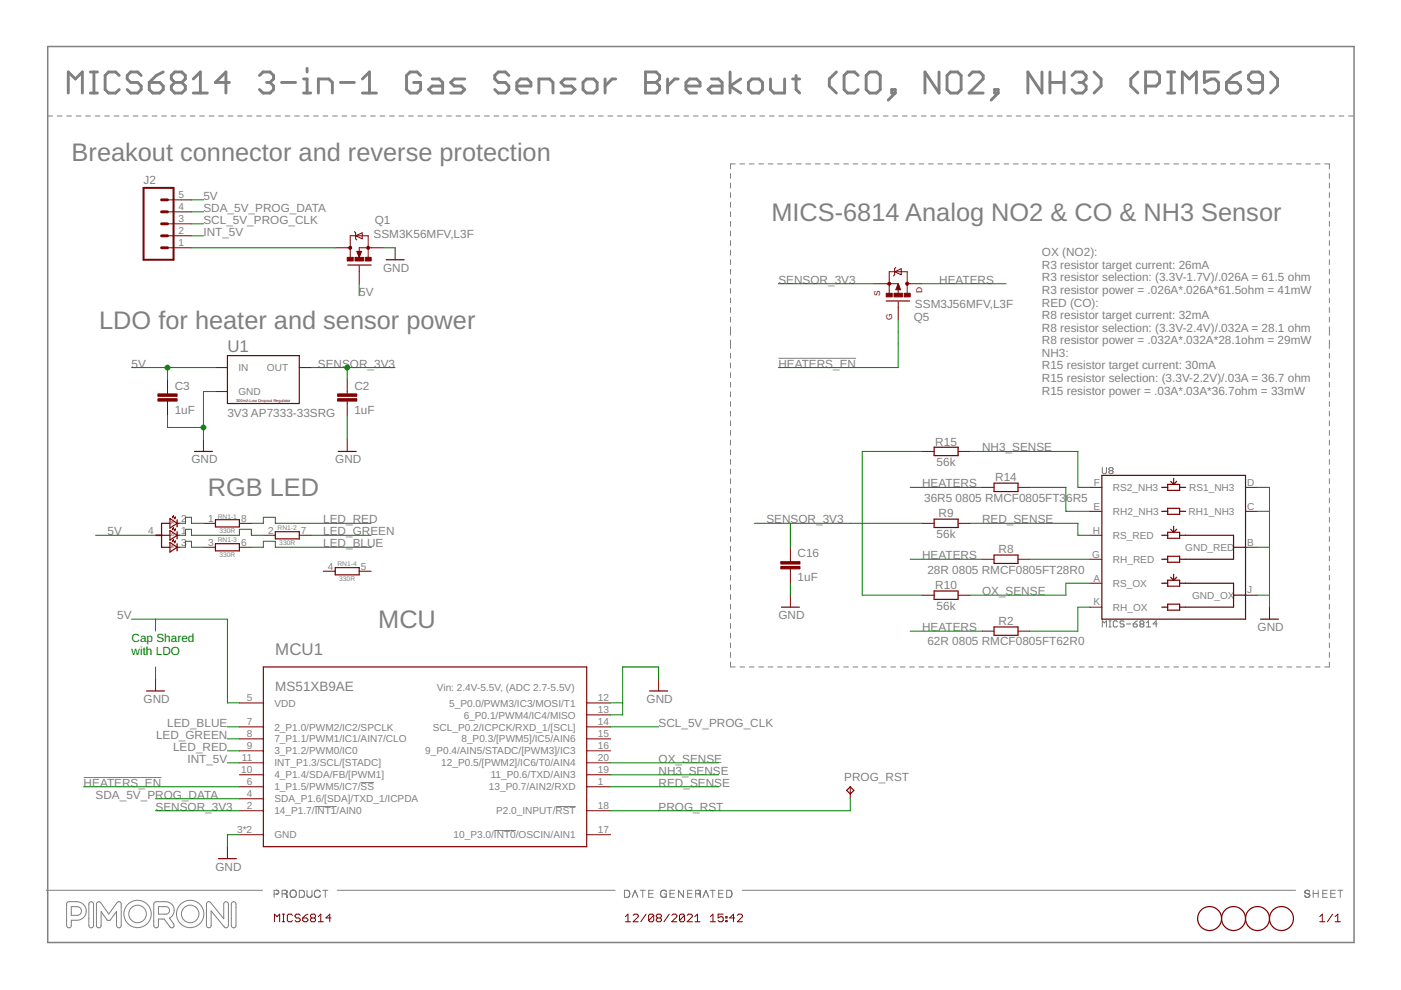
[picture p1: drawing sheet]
<svg xmlns="http://www.w3.org/2000/svg" width="297mm" height="210mm" viewBox="0 0 297 210" stroke-linecap="round" stroke-linejoin="round" font-family="sans-serif">
<g fill="none" stroke="#808080" stroke-width=".21">
<path d="M10.1 24.6h1M12.1 24.6h1M14.1 24.6h1.1M16.2 24.6h1M18.2 24.6h1M20.2 24.6h1M22.2 24.6h1M24.2 24.6h1M26.2 24.6h1M28.2 24.6h1.1M30.2 24.6h1.1M32.3 24.6h1"/>
<path d="M34.3 24.6h1M36.3 24.6h1M38.3 24.6h1M40.3 24.6h1M42.3 24.6h1M44.3 24.6h1.1M46.4 24.6h1M48.4 24.6h1M50.4 24.6h1M52.4 24.6h1M54.4 24.6h1M56.4 24.6h1"/>
<path d="M58.4 24.6h1.1M60.5 24.6h1M62.5 24.6h1M64.5 24.6h1M66.5 24.6h1M68.5 24.6h1M70.5 24.6h1M72.5 24.6h1M74.5 24.6h1M76.6 24.6h1M78.6 24.6h1M80.6 24.6h1"/>
<path d="M82.6 24.6h1M84.6 24.6h1M86.6 24.6h1M88.6 24.6h1M90.6 24.6h1.1M92.7 24.6h1M94.7 24.6h1M96.7 24.6h1M98.7 24.6h1M100.7 24.6h1M102.7 24.6h1M104.7 24.6h1"/>
<path d="M106.7 24.6h1.1M108.8 24.6h1M110.8 24.6h1M112.8 24.6h1M114.8 24.6h1M116.8 24.6h1M118.8 24.6h1M120.8 24.6h1.1M122.9 24.6h1M124.9 24.6h1M126.9 24.6h1M128.9 24.6h1"/>
<path d="M130.9 24.6h1M132.9 24.6h1M134.9 24.6h1.1M136.9 24.6h1.1M139 24.6h1M141 24.6h1M143 24.6h1M145 24.6h1M147 24.6h1M149 24.6h1.1M151 24.6h1.1M153.1 24.6h1"/>
<path d="M154.9 36.8v1M154.9 38.8v1.1M155.1 24.6h1M155.9 34.8h-1v1M156.9 34.8h1M157.1 24.6h1M158.9 34.8h1M159.1 24.6h1M160.9 34.8h1M161.1 24.6h1M162.9 34.8h1M163.1 24.6h1"/>
<path d="M164.9 34.8h1M165.1 24.6h1M166.9 34.8h1M167.2 24.6h1M168.9 34.8h1M169.2 24.6h1M170.9 34.8h1M171.2 24.6h1M172.9 34.8h1M173.2 24.6h1M174.9 34.8h1M175.2 24.6h1"/>
<path d="M176.9 34.8h1M177.2 24.6h1M178.9 34.8h1M179.2 24.6h1M180.9 34.8h1M181.3 24.6h.9M182.9 34.8h1M183.3 24.6h1M184.9 34.8h1M185.3 24.6h1M186.9 34.8h1M187.3 24.6h1"/>
<path d="M188.9 34.8h1M189.3 24.6h1M190.9 34.8h1M191.3 24.6h1M192.9 34.8h1M193.3 24.6h1M194.9 34.8h1M195.3 24.6h1M196.9 34.8h1M197.3 24.6h1.1M198.9 34.8h1M199.4 24.6h1"/>
<path d="M200.9 34.8h1M201.4 24.6h1M202.9 34.8h1M203.4 24.6h1M204.9 34.8h1M205.4 24.6h1M206.9 34.8h1M207.4 24.6h1M208.9 34.8h1M209.4 24.6h1M210.9 34.8h1M211.4 24.6h1"/>
<path d="M212.9 34.8h1M213.4 24.6h1.1M214.9 34.8h1M215.5 24.6h1M216.9 34.8h1M217.5 24.6h1M218.9 34.8h1M219.5 24.6h1M220.9 34.8h1M221.5 24.6h1M222.9 34.8h1M223.5 24.6h1"/>
<path d="M224.9 34.8h1M225.5 24.6h1M226.9 34.8h1M227.5 24.6h1.1M228.9 34.8h1M229.6 24.6h1M230.9 34.8h1M231.6 24.6h1M232.9 34.8h1M233.6 24.6h1M234.9 34.8h1M235.6 24.6h1"/>
<path d="M236.9 34.8h1M237.6 24.6h1M238.9 34.8h1M239.6 24.6h1M240.9 34.8h1M241.6 24.6h1.1M242.9 34.8h1M243.6 24.6h1.1M244.9 34.8h1M245.7 24.6h1M246.9 34.8h1M247.7 24.6h1"/>
<path d="M248.9 34.8h1M249.7 24.6h1M250.9 34.8h1M251.7 24.6h1M252.9 34.8h1M253.7 24.6h1M254.9 34.8h1M255.7 24.6h1.1M256.9 34.8h1M257.7 24.6h1.1M258.9 34.8h1M259.8 24.6h1"/>
<path d="M260.9 34.8h1M261.8 24.6h1M262.9 34.8h1M263.8 24.6h1M264.9 34.8h1M265.8 24.6h1M266.9 34.8h1M267.8 24.6h1M268.9 34.8h1M269.8 24.6h1M270.9 34.8h1M271.8 24.6h1"/>
<path d="M272.9 34.8h1M273.9 24.6h1M274.9 34.8h1M275.9 24.6h1M276.9 34.8h1M277.9 24.6h1M278.9 34.8h1M279.9 24.6h1M280.9 34.8h1v1M281.9 36.8v1M281.9 38.8v1.1M281.9 24.6h1"/>
<path d="M283.9 24.6h1M285.9 24.6h1M154.9 40.9v1M154.9 42.9v1M154.9 44.9v1.1M154.9 46.9v1.1M154.9 49v1M154.9 51v1M154.9 53v1.1M154.9 55.1v1M154.9 57.1v1M154.9 59.1v1.1"/>
<path d="M281.9 40.9v1M281.9 42.9v1M281.9 44.9v1.1M281.9 46.9v1.1M281.9 49v1M281.9 51v1M281.9 53v1.1M281.9 55.1v1M281.9 57.1v1M281.9 59.1v1.1M154.9 61.2v1M154.9 63.2v1"/>
<path d="M154.9 65.2v1.1M154.9 67.2v1.1M154.9 69.3v1.8M154.9 72.1v1.8M154.9 74.9v1M154.9 76.9v1.1M154.9 79v1M165 76h16.5M281.9 61.2v1M281.9 63.2v1M281.9 65.2v1.1M281.9 67.2v1.1"/>
<path d="M281.9 69.3v1.8M281.9 72.1v1.8M281.9 74.9v1M281.9 76.9v1.1M281.9 79v1M154.9 81v1.1M154.9 83.1v1M154.9 85.1v1.1M154.9 87.2v1M154.9 89.2v1.1M154.9 91.3v1M154.9 93.3v1.1"/>
<path d="M154.9 95.4v1M154.9 97.4v1M154.9 99.5v1M281.9 81v1.1M281.9 83.1v1M281.9 85.1v1.1M281.9 87.2v1M281.9 89.2v1.1M281.9 91.3v1M281.9 93.3v1.1M281.9 95.4v1M281.9 97.4v1"/>
<path d="M281.9 99.5v1M154.9 101.5v1.1M154.9 103.5v1.1M154.9 105.6v1M154.9 107.6v1.1M154.9 109.7v1M154.9 111.7v1.1M154.9 113.8v1M154.9 115.8v1.1M154.9 117.9v1M154.9 119.9v1.1M281.9 101.5v1.1"/>
<path d="M281.9 103.5v1.1M281.9 105.6v1M281.9 107.6v1.1M281.9 109.7v1M281.9 111.7v1.1M281.9 113.8v1M281.9 115.8v1.1M281.9 117.9v1M281.9 119.9v1.1M154.9 122v1M154.9 124v1.1M154.9 126v1.1"/>
<path d="M154.9 128.1v1M154.9 130.2v1M154.9 132.2v1M154.9 134.2v1.1M154.9 136.3v1M154.9 138.3v1.1M281.9 122v1M281.9 124v1.1M281.9 126v1.1M281.9 128.1v1M281.9 130.2v1M281.9 132.2v1"/>
<path d="M281.9 134.2v1.1M281.9 136.3v1M281.9 138.3v1.1M154.9 140.4v1h1M156.9 141.4h1M158.9 141.4h1M160.9 141.4h1M162.9 141.4h1M164.9 141.4h1M166.9 141.4h1M168.9 141.4h1M170.9 141.4h1"/>
<path d="M172.9 141.4h1M174.9 141.4h1M176.9 141.4h1M178.9 141.4h1M180.9 141.4h1M182.9 141.4h1M184.9 141.4h1M186.9 141.4h1M188.9 141.4h1M190.9 141.4h1M192.9 141.4h1M194.9 141.4h1"/>
<path d="M196.9 141.4h1M198.9 141.4h1M200.9 141.4h1M202.9 141.4h1M204.9 141.4h1M206.9 141.4h1M208.9 141.4h1M210.9 141.4h1M212.9 141.4h1M214.9 141.4h1M216.9 141.4h1M218.9 141.4h1"/>
<path d="M220.9 141.4h1M222.9 141.4h1M224.9 141.4h1M226.9 141.4h1M228.9 141.4h1M230.9 141.4h1M232.9 141.4h1M234.9 141.4h1M236.9 141.4h1M238.9 141.4h1M240.9 141.4h1M242.9 141.4h1"/>
<path d="M244.9 141.4h1M246.9 141.4h1M248.9 141.4h1M250.9 141.4h1M252.9 141.4h1M254.9 141.4h1M256.9 141.4h1M258.9 141.4h1M260.9 141.4h1M262.9 141.4h1M264.9 141.4h1M266.9 141.4h1"/>
<path d="M268.9 141.4h1M270.9 141.4h1M272.9 141.4h1M274.9 141.4h1M276.9 141.4h1M278.9 141.4h1M281.9 140.4v1h-1M17.7 164.8h16.5M66.7 171h4.7M76.5 165.9h2.8M104.7 176.1h4.7M117.8 171h4.3"/>
<path d="M9.8 188.8h45.9M14.2 191.4l.4-.2a3.9 3.9 0 0 1 2.8 .3 1.96 1.96 0 0 1 .8 2.2 1.96 1.96 0 0 1-1.9 1.4h-1.2v1.1a.5 .5 0 0 1-.5 .5 .5 .5 0 0 1-.5-.5zM15.1 192.2h1.3a.92 .92 0 0 1 .9 1 .92 .92 0 0 1-.9 .9h-1.3zM18.9 191.4a.5 .5 0 0 1 .6-.2 .5 .5 0 0 1 .3 .5v4.5a.5 .5 0 0 1-.5 .5 .5 .5 0 0 1-.5-.5zM20.6 191.4l.4-.2 .3 .1 1.8 2.5 1.7-2.4a.49 .49 0 0 1 .6-.2 .49 .49 0 0 1 .3 .5v4.5a.5 .5 0 0 1-.5 .5 .5 .5 0 0 1-.5-.5v-2.9l-1.3 1.7-.3 .2-.4-.1-1.3-1.8v2.9a.5 .5 0 0 1-.5 .5 .5 .5 0 0 1-.5-.5zM32.7 191.4l.4-.2h2.1a1.85 1.85 0 0 1 1.7 1.4 1.85 1.85 0 0 1-1 2.1l.9 1.2a.5 .5 0 0 1 0 .7 .5 .5 0 0 1-.7 0l-1.3-1.7h-1.2v1.3a.5 .5 0 0 1-.5 .5 .5 .5 0 0 1-.5-.5zM33.6 192.2h1.6a.79 .79 0 0 1 .7 .8 .79 .79 0 0 1-.7 .8h-1.6zM44 191.3l.3-.1 .3 .1 2.8 3.5v-3.1a.5 .5 0 0 1 .6-.5 .5 .5 0 0 1 .4 .5v4.5l-.1 .4-.3 .1-.4-.1-2.8-3.5v3.1a.5 .5 0 0 1-.5 .5 .5 .5 0 0 1-.5-.5v-4.5zM49.1 191.4a.5 .5 0 0 1 .6-.2 .5 .5 0 0 1 .3 .5v4.5a.5 .5 0 0 1-.5 .5 .5 .5 0 0 1-.5-.5zM58.9 188.8l.2 .2M58.9 188.8h-.8v1.5M59 189.5l-.9 .1"/>
<path d="M59 189.4h.1M59 189.4v.1M59 188.9l.1 .1M59.1 189.3l-.1 .1M59.1 189v.1M59.1 189v.3M60.5 189.5h-.1M60.6 189.5h.1M60.6 188.8h.1M60.6 189.5l.2 .2M60.7 188.8h-.9v1.5M60.7 188.8l.1 .1"/>
<path d="M60.7 188.8h.1M60.7 189.6l.2 .6M60.8 188.9v.4l-.1 .1M60.8 189.8h.1M60.8 189.3l-.2 .2h-.8M60.8 188.9v.1M60.8 190.2h.1M60.9 190.2v.1M61.7 188.9a.67 .67 0 0 1 .7-.1 .67 .67 0 0 1 .4 .6 .72 .72 0 0 1-.9 .8 .72 .72 0 0 1-.2-1.2zM61.9 190.2h.1M63.5 188.8h.6l.4 .2 .1 .7-.4 .5-.7 .1zM65.1 189.8v.1"/>
<path d="M65.1 188.8l.1 1.3M65.2 190.1h.1M66.1 188.8v1.3l-.4 .2-.5-.2M66.1 189.9h.1M67.5 188.8a.67 .67 0 0 0-.8 .2 .67 .67 0 0 0 0 .7 .64 .64 0 0 0 .6 .6 .64 .64 0 0 0 .6-.5M67.5 188.8h.1M67.5 188.8l.4 .3M67.7 188.9h.1M67.8 190.1h.1M67.9 189.9h.1M68.4 188.8h1.1M69 188.8v1.5"/>
<path d="M71.5 188.8h58.9M132.4 188.8h.6l.4 .2a1.01 1.01 0 0 1-.2 1.2l-.8 .1zM133.5 189.4h.1M134 190.3l.6-1.5 .6 1.5M135.7 188.8h1.1M136.3 188.8v1.5M137.5 189.5h.9M138.5 188.8h-1v1.5h1M140.3 188.8a.74 .74 0 0 0-.2 1.1 .74 .74 0 0 0 1.1 .1l.1-.3M140.4 188.8h-.1M140.8 189.5h.5v.8M140.8 188.7l.1 .1"/>
<path d="M141 188.8h-.6M141 188.8h.1M141 188.8l.2 .1M141 190.2h.1M141.2 188.9h.1M141.2 188.9l.1 .2M142 189.5h.9M143 188.8h-1v1.5h1M144.9 188.8v1.5l-1.1-1.5v1.5M145.8 189.5h.9M146.7 188.8h-.9v1.5h.9M148.1 189.5h.1"/>
<path d="M148.2 189.5h.1M148.3 189.5h-.8M148.3 188.8l.2 .2v.3M148.3 189.5l.2 .7M148.4 189.7h.1M148.4 188.9h.1M148.4 189.3l-.1 .2M148.5 189.9h.1M148.5 189.3l-.3 .2M148.5 189l-.3-.2h-.7v1.5M148.5 190.2h.1M149.1 190.3l.6-1.5 .6 1.5"/>
<path d="M150.6 188.8h1M151.1 188.8v1.5M152.4 189.5h.8M153.3 188.8h-.9v1.5h.9M154.1 188.8h.6l.4 .3 .1 .7-.4 .4-.7 .1zM157.4 188.8h117.3M276.6 189.8l.2 .4M276.7 189.3l1 .4M276.7 189.3h.1M276.8 189.4h.1M276.9 188.8h-.1M276.9 188.8h.1"/>
<path d="M276.9 189.4h.1M277 188.8h.1M277 188.8l-.3 .2v.3M277 188.8a.46 .46 0 0 1 .6 .3M277 189.4l.1 .1M277.2 189.5h.1M277.4 189.5l.1 .1M277.5 189.6h.1M277.6 189.7l.1 .3M277.6 190l-.3 .3-.5-.2M277.7 190h-.1M278.4 188.8v1.5"/>
<path d="M278.4 189.4h1.1M279.5 188.8v1.5M280.5 189.5h.8M281.4 188.8h-.9v1.5h.9M282.2 189.5h.8M283.1 188.8h-.9v1.5h.9M283.6 188.8h1.1M284.2 188.8v1.5"/>
<circle cx="29.2" cy="193.8" r="2.9"/>
<circle cx="29.2" cy="193.8" r="1.86"/>
<circle cx="40.3" cy="193.8" r="2.9"/>
<circle cx="40.3" cy="193.8" r="1.86"/>
</g>
<path d="M10.1 9.9h277v189.9h-277z" fill="none" stroke="#808080" stroke-width=".32"/>
<g fill="none" stroke="#808080" stroke-width=".23">
<path d="M233.7 99.1v1.1l.2 .2h.5l.2-.2v-1.1M235.3 99.8l-.2 .2 .2 .4h.5l.2-.2-.2-.4M235.3 99.8l-.2-.2 .2-.5h.5l.2 .2-.2 .5M235.3 99.8h.5M233.7 132.9v-1.3l.4 .5 .5-.5v1.3M235.1 132.9h.5M235.1 131.6h.5M235.3 131.6v1.3M236.9 131.8l-.2-.2h-.4l-.2 .2v.9l.2 .2h.4l.2-.2M238.3 131.8l-.2-.2h-.4l-.2 .2 .2 .5h.4l.2 .2-.2 .4h-.4l-.2-.2M238.9 132.3h.8M240.3 132.3h.6l.2 .4-.2 .2h-.4l-.2-.2z"/>
<path d="M241.1 131.6l-.8 .7M241.9 132.3l-.2 .2 .2 .4h.4l.2-.2-.2-.4M241.9 132.3l-.2-.2 .2-.5h.4l.2 .2-.2 .5M241.9 132.3h.4M243.1 132.9h.8M243.1 132.1l.4-.5v1.3M245.3 132.3h-.8l.6-.7v1.3"/>
</g>
<path d="M30.4 39.8h6.4v15.3h-6.4z" fill="none" stroke="#800000" stroke-width=".42"/>
<path d="M34.2 47.5h1.3M34.2 50h1.3M34.2 52.5h1.3M34.2 42.4h1.3M34.2 44.9h1.3" fill="none" stroke="#800000" stroke-width=".61"/>
<g fill="none" stroke="#800000" stroke-width=".21">
<path d="M35.5 52.5h5.1M35.5 50h5.1M35.5 47.5h5.1M35.5 44.9h5.1M35.5 42.4h5.1M71.1 52.5h3.2M74.3 54.5v-4.5h3.8v4.6M75.1 49.1l.3 .3v1.2l.2 .3M75.4 50l1.4-.6v1.2zM75.6 53.3h1.1l-.5 1.3zM76.2 56.3v3.9M81.2 52.5h-5v.9"/>
<path d="M83.8 52.5v2.6M189.7 57.6l1.4-.6v1.3zM189.9 56.7l-.2 .3v1.3l-.3 .2M45.7 77.9h2.5M63.5 77.9h2.5M185.4 60.2h5M190.4 60.2l.5 1.2h-1zM190.4 61.3v.9M190.4 64v3.8M192.3 62.2v-4.6h-3.8v4.6M192.3 60.2h3.2M35.5 80.5v3"/>
<path d="M35.5 85v3.1M43.1 93.2v2.5M45.7 83h2.5M73.6 80.5v3M73.6 85v3.1M73.6 93.2v2.5M195.5 95.7h2.6M203.1 95.7h2.6M36.6 114.6l.2-.2v.3zM36.6 109.5l.2-.1v.2zM36.6 112l.2-.1v.3zM36.8 114.4l-.3 .5"/>
<path d="M36.8 111.9l-.3 .5M36.8 109.4l-.3 .4M37 114.8l.2-.1v.3zM37 109.7l.2-.1v.3zM37 112.3l.2-.1v.2zM37.2 114.7l-.3 .4M37.2 112.2l-.3 .4M37.2 109.6l-.3 .5M43.1 111h2.6M43.1 116h2.6M50.8 111h2.5M50.8 116h2.5"/>
<path d="M55.8 113.5h2.6M63.5 113.5h2.5M167.6 116v3.1M195.5 111h2.6M203.1 111h2.6M208.2 118.6h2.6M208.2 103.3h2.6M215.8 118.6h2.6M215.8 103.3h2.6M231.1 113.5h2.5M231.1 118.6h2.5M231.1 103.3h2.5"/>
<path d="M231.1 108.4h2.5M264.1 116h2.5M264.1 103.3h2.5M264.1 108.4h2.5M68.5 121.1h2.6M76.2 121.1h2.5M167.6 120.6v3.1M167.6 126.2v2.5M195.5 126.2h2.6M203.1 126.2h2.6M208.2 133.8h2.6M215.8 133.8h2.6"/>
<path d="M231.1 128.7h2.5M231.1 123.7h2.5M264.1 126.2h2.5M269.2 128.7v2.6M33 144v2.5M50.8 149h5M50.8 154.1h5M50.8 156.7h5M50.8 159.2h5M124.4 149h5.1M124.4 154.1h5.1M124.4 156.7h5.1"/>
<path d="M124.4 159.2h5.1M124.4 151.6h5.1M139.6 144v2.5M48.2 179.5v2.6M50.8 166.8h5M50.8 171.9h5M50.8 177h5M50.8 169.4h5M50.8 164.3h5M50.8 161.7h5M124.4 166.8h5.1M124.4 171.9h5.1"/>
<path d="M124.4 177h5.1M124.4 164.3h5.1M124.4 161.7h5.1M180.3 166.8v2.6M58.2 195.4v-1.6l.5 .6 .6-.6v1.6M59.8 195.4h.6M59.8 193.8h.6M60.1 193.8v1.6M62 194.1l-.3-.3h-.5l-.3 .3v1.1l.3 .2h.5l.3-.2M63.6 194.1l-.2-.3h-.6l-.2 .3v.3l.2 .2h.6l.2 .3v.3l-.2 .2h-.6l-.2-.2M64.2 194.6h.8l.3 .3v.3l-.3 .2h-.5l-.3-.2zM65.3 193.8l-.6 .3-.5 .5"/>
<path d="M66.1 194.6l-.3 .3v.3l.3 .2h.6l.2-.2v-.3l-.2-.3M66.1 194.6l-.3-.2v-.3l.3-.3h.6l.2 .3v.3l-.2 .2M66.1 194.6h.6M67.5 195.4h1.1M67.5 194.4l.5-.6v1.6M70.2 194.6h-1.1l.8-.8v1.6M132.6 195.4h1.1M132.6 194.4l.5-.6v1.6M134.2 194.1l.3-.3h.6l.2 .3v.3l-1.1 1h1.1M137 193.8l-1.1 1.6M138.6 194.1v1.1l-.3 .2h-.5l-.3-.2M138.6 194.1l-.3-.3h-.5l-.3 .3v1.1"/>
<path d="M138.6 194.1l-1.1 1.1M139.4 194.6l-.3 .3v.3l.3 .2h.6l.2-.2v-.3l-.2-.3M139.4 194.6l-.3-.2v-.3l.3-.3h.6l.2 .3v.3l-.2 .2M139.4 194.6h.6M141.9 193.8l-1.1 1.6M142.4 194.1l.3-.3h.5l.3 .3v.3l-1.1 1h1.1M145.1 194.1v1.1l-.2 .2h-.6l-.2-.2M145.1 194.1l-.2-.3h-.6l-.2 .3v1.1M145.1 194.1l-1 1.1M145.7 194.1l.3-.3h.5l.3 .3v.3l-1.1 1h1.1M147.3 195.4h1.1M147.3 194.4l.6-.6v1.6"/>
<path d="M150.6 195.4h1.1M150.6 194.4l.6-.6v1.6M153.3 193.8h-1v.8l.8-.2 .2 .2v.6l-.2 .2h-.6l-.2-.2M153.9 195.2h.3v.2h-.3zM153.9 194.4h.3v.2h-.3zM155.8 194.6h-1.1l.8-.8v1.6M156.3 194.1l.3-.3h.6l.2 .3v.3l-1.1 1h1.1M279.8 195.4h1.1M279.8 194.4l.6-.6v1.6M282.5 193.8l-1 1.6M283.1 195.4h1.1M283.1 194.4l.5-.6v1.6"/>
</g>
<g fill="none" stroke="#800000" stroke-width=".25">
<path d="M73.7 56.2h5M81.9 55.1h3.8M48.2 75.4h15.3v10.2h-15.3zM187.9 63.8h4.9M41.2 95.7h3.8M71.7 95.7h3.8M198.1 94.8h5v1.8h-5zM34.2 113.5h1.8M36 109.9l1.5 1.1-1.5 1zM36 112.5l1.5 1-1.5 1zM36 115l1.5 1-1.5 1.1zM36 111h-1.8v5h1.8"/>
<path d="M37.5 110.2v1.5M37.5 112.7v1.6M37.5 115.3v1.5M37.5 116h.6M37.5 113.5h.6M37.5 111h.6M45.7 110.2h5.1v1.5h-5.1zM45.7 115.3h5.1v1.5h-5.1zM58.4 112.7h5.1v1.6h-5.1zM198.1 110.1h5v1.7h-5zM210.8 102.4h5v1.8h-5zM210.8 117.7h5v1.8h-5z"/>
<path d="M233.6 100.8h30.5v30.5h-30.5zM246.3 113.5h1.3M246.3 118.6h1.3M246.3 103.3h1.3M246.3 108.4h1.3M247.6 102.7h2.5v1.3h-2.5zM247.6 107.8h2.5v1.3h-2.5zM247.6 112.9h2.5v1.2h-2.5zM247.6 117.9h2.5v1.3h-2.5zM248.2 112.2l.6 .7M248.2 102.1l.6 .6M248.8 101.4v1.3"/>
<path d="M248.8 111.6v1.3M249.5 112.2l-.7 .7M249.5 102.1l-.7 .6M250.1 113.5h11.4v5.1h-11.4M250.1 103.3h1.3M250.1 108.4h1.3M261.5 116h2.6M71.1 120.4h5.1v1.5h-5.1zM165.7 128.7h3.8M198.1 125.3h5v1.8h-5zM210.8 132.9h5v1.8h-5zM246.3 123.7h1.3"/>
<path d="M246.3 128.7h1.3M247.6 123h2.5v1.3h-2.5zM247.6 128.1h2.5v1.3h-2.5zM248.2 122.4l.6 .6M248.8 121.8v1.2M249.5 122.4l-.7 .6M250.1 123.7h11.4v5h-11.4M261.5 126.2h2.6M267.3 131.3h3.8M31.1 146.5h3.8M55.8 141.4h68.6v38.1h-68.6zM137.7 146.5h3.8"/>
<path d="M179.5 167.6l.8-.8 .7 .8-.7 .7zM46.3 182.1h3.8"/>
<circle cx="256.5" cy="194.8" r="2.54"/>
<circle cx="261.5" cy="194.8" r="2.54"/>
<circle cx="266.6" cy="194.8" r="2.54"/>
<circle cx="271.7" cy="194.8" r="2.54"/>
</g>
<path d="M33 113.5h1.2" fill="none" stroke="#800000" stroke-width=".34"/>
<g fill="#800000" stroke="#800000" stroke-width=".21">
<path d="M71.6 84.5h4v.5h-4z"/>
<path d="M71.6 83.5h4v.5h-4z"/>
<path d="M33.5 84.5h4v.5h-4z"/>
<path d="M33.5 83.5h4v.5h-4z"/>
<path d="M77.4 54.6h1.3v.7h-1.3z"/>
<path d="M73.6 54.6h1.3v.7h-1.3z"/>
<path d="M75.3 54.6h1.7v.7h-1.7z"/>
<path d="M165.5 120.1h4.1v.5h-4.1z"/>
<path d="M165.5 119.1h4.1v.5h-4.1z"/>
<path d="M187.9 62.2h1.3v.7h-1.3z"/>
<path d="M191.7 62.2h1.3v.7h-1.3z"/>
<path d="M189.5 62.2h1.8v.7h-1.8z"/>
</g>
<path d="M75.9 53.4l.3 .9 .2-.9h-.2v.3M190.4 61v.3h.3l-.3-.9-.2 .9" fill="none" stroke="#800000" stroke-width=".32"/>
<g fill="#800000" stroke="#800000" stroke-width=".21">
<circle cx="78.1" cy="52.5" r=".33"/>
<circle cx="74.2" cy="52.5" r=".33"/>
<circle cx="188.5" cy="60.2" r=".33"/>
<circle cx="192.3" cy="60.2" r=".33"/>
</g>
<g fill="none" stroke="#008000" stroke-width=".21">
<path d="M40.6 52.5h30.5M40.6 44.9h2.5M40.6 42.4h2.5M40.6 50h2.5M40.6 47.5h2.5M81.2 52.5h2.6M27.9 77.9h17.8M35.5 77.9v2.6M66 77.9h17.8M73.6 77.9v2.6M76.2 60.2v2.5M165 60.2h20.4"/>
<path d="M190.4 67.8v10.1h-25.4M195.5 60.2h17.8M35.5 88.1v2.5h7.6M45.7 83h-2.6v10.2M73.6 88.1v5.1M195.5 95.7h-12.7v30.5h12.7M205.7 95.7h22.8v7.6h2.6M20.3 113.5h12.7M38.1 116h1.2v-1.2h1.3v1.2h2.5M38.1 113.5h1.2v-1.3h1.3v1.3h10.2v-1.3h2.5v1.3h2.5M38.1 111h1.2v-1.3h1.3v1.3h2.5M53.3 116h2.5v-1.2h2.6v1.2h20.3"/>
<path d="M53.3 111h2.5v-1.3h2.6v1.3h20.3M66 113.5h12.7M160 111h35.5M167.6 111v5M193 103.3h15.2M193 118.6h15.2M205.7 111h22.8v2.5h2.6M218.4 103.3h7.6v5.1h5.1M218.4 118.6h12.7M266.6 103.3h2.6v25.4M266.6 116h2.6M266.6 108.4h2.6"/>
<path d="M27.9 131.3h20.3v17.7h2.6M33 131.3v2.5M167.6 123.7v2.5M193 133.8h15.2M231.1 123.7h-5.1v2.5h-20.3M231.1 128.7h-2.6v5.1h-10.1M266.6 126.2h2.6M33 141.4v2.6M48.2 154.1h2.6M48.2 159.2h2.6M48.2 156.7h2.6M129.5 149h2.5"/>
<path d="M129.5 154.1h10.1M139.6 144v-2.6h-7.6v10.2h-2.5M17.7 166.8h33.1M33 169.4h17.8M33 171.9h17.8M48.2 161.7h2.6M50.8 177h-2.6v2.5M129.5 161.7h22.8M129.5 166.8h22.8M129.5 164.3h22.8M180.3 169.4v2.5h-50.8"/>
</g>
<g fill="#008000" stroke="#008000" stroke-width=".21">
<circle cx="43.1" cy="90.6" r=".51"/>
<circle cx="35.5" cy="77.9" r=".51"/>
<circle cx="73.6" cy="77.9" r=".51"/>
</g>
<g fill="none" stroke="#808080" stroke-width=".61">
<path d="M14.5 19.7v-4.4l1.5 1.4 1.5-1.4v4.4M19.2 19.7h1.5M19.2 15.3h1.5M19.9 15.3v4.4M25.3 16l-.8-.7h-1.5l-.7 .7v3l.7 .7h1.5l.8-.7M29.9 16l-.7-.7h-1.5l-.7 .7v.7l.7 .8h1.5l.7 .7v.8l-.7 .7h-1.5l-.7-.7M31.6 17.5h2.3l.7 .7v.8l-.7 .7h-1.5l-.8-.7zM34.6 15.3l-1.5 .7-1.5 1.5M37.1 17.5l-.8 .7v.8l.8 .7h1.4l.8-.7v-.8l-.8-.7M37.1 17.5l-.8-.8v-.7l.8-.7h1.4l.8 .7v.7l-.8 .8M37.1 17.5h1.4M41 19.7h3"/>
<path d="M41 16.7l1.5-1.4v4.4M48.6 17.5h-2.9l2.2-2.2v4.4M55 16l.8-.7h1.5l.7 .7v.7l-.7 .8M56.5 17.5h.8M57.3 17.5l.7 .7v.8l-.7 .7h-1.5l-.8-.7M59.7 17.5h3M64.4 19.7h1.5M64.4 16.7h.7v3M65.1 14.5v.8M67.5 19.7v-3h2.2l.8 .8v2.2M72.2 17.5h2.9M76.8 19.7h3"/>
<path d="M76.8 16.7l1.5-1.4v4.4M89.2 16l-.8-.7h-1.4l-.8 .7v3l.8 .7h1.4l.8-.7v-1.5h-1.5M91.6 16.7h1.5l.8 .8v2.2h-2.3l-.7-.7 .7-.8h2.3M98.5 16.7h-2.2l-.8 .8 .8 .7h1.5l.7 .8-.7 .7h-2.3M107.9 16l-.8-.7h-1.5l-.7 .7v.7l.7 .8h1.5l.8 .7v.8l-.8 .7h-1.5l-.7-.7M109.6 18.2h3v-.7l-.8-.8h-1.5l-.7 .8v1.5l.7 .7h1.5M114.3 19.7v-3h2.2l.7 .8v2.2M121.9 16.7h-2.2l-.8 .8 .8 .7h1.5l.7 .8-.7 .7h-2.3M124.4 16.7h1.5l.7 .8v1.5l-.7 .7h-1.5l-.8-.7v-1.5zM128.3 16.7v3M130.5 16.7h-.7l-1.5 1.5M136.9 15.3h2.2l.7 .7v.7l-.7 .8 .7 .7v.8l-.7 .7h-2.2z"/>
<path d="M136.9 17.5h2.2M141.5 16.7v3M143.8 16.7h-.8l-1.5 1.5M145.4 18.2h3v-.7l-.7-.8h-1.5l-.8 .8v1.5l.8 .7h1.5M150.9 16.7h1.5l.7 .8v2.2h-2.2l-.8-.7 .8-.8h2.2M154.8 15.3v4.4M157 16.7l-2.2 1.5 2.2 1.5M158.7 17.5l.7-.8h1.5l.8 .8v1.5l-.8 .7h-1.5l-.7-.7zM163.4 16.7v2.3l.7 .7h2.2v-3M168 16.7h1.5M168.8 16v3l.7 .7M177.3 15.3l-1.5 1.4v1.5l1.5 1.5"/>
<path d="M181.9 16l-.7-.7h-1.5l-.7 .7v3l.7 .7h1.5l.7-.7M184.4 15.3h1.5l.7 .7v3l-.7 .7h-1.5l-.8-.7v-3zM189.1 19h.7v.7h-.7zM189.8 19.7l-1.5 1.5M199.1 15.3v4.4l-3-4.4v4.4M200.8 16l.7-.7h1.5l.8 .7v3l-.8 .7h-1.5l-.7-.7zM205.5 16l.7-.7h1.5l.7 .7v.7l-2.9 3h2.9M210.9 19h.7v.7h-.7zM211.6 19.7l-1.5 1.5M220.9 15.3v4.4l-3-4.4v4.4M222.6 17.5h3M222.6 15.3v4.4"/>
<path d="M225.6 15.3v4.4M227.3 16l.7-.7h1.5l.8 .7v.7l-.8 .8M228.8 17.5h.7M229.5 17.5l.8 .7v.8l-.8 .7h-1.5l-.7-.7M232 15.3l1.4 1.4v1.5l-1.4 1.5M241.3 15.3l-1.5 1.4v1.5l1.5 1.5M242.9 18.2h2.2l.8-.7v-1.5l-.8-.7h-2.2v4.4M247.5 19.7h1.5M247.5 15.3h1.5M248.3 15.3v4.4M250.7 19.7v-4.4l1.5 1.4 1.5-1.4v4.4M258.3 15.3h-2.9v2.2l1.4-.8h.8l.7 .8v1.5l-.7 .7h-1.5l-.7-.7"/>
<path d="M260 17.5h2.3l.7 .7v.8l-.7 .7h-1.5l-.8-.7zM263 15.3l-1.5 .7-1.5 1.5M267.7 17.5h-2.2l-.8-.8v-.7l.8-.7h1.4l.8 .7v3l-.8 .7h-1.4l-.8-.7M269.4 15.3l1.5 1.4v1.5l-1.5 1.5"/>
</g>
<g font-size="5.4" fill="#808080">
<text x="15.2" y="34.1">Breakout connector and reverse protection</text>
<text x="163.5" y="46.8">MICS-6814 Analog NO2 &amp; CO &amp; NH3 Sensor</text>
<text x="21" y="69.7">LDO for heater and sensor power</text>
<text x="44" y="105.2">RGB LED</text>
<text x="80.2" y="133.2">MCU</text>
</g>
<g font-size="3.6" fill="#808080">
<text x="48.2" y="74.6">U1</text>
<text x="58.4" y="138.9">MCU1</text>
</g>
<text font-size="2.9" fill="#808080" x="58.4" y="146.5">MS51XB9AE</text>
<g font-size="2.5" fill="#808080">
<text x="30.4" y="39.1">J2</text>
<text x="43.1" y="44.9">SDA_5V_PROG_DATA</text>
<text x="43.1" y="42.4">5V</text>
<text x="43.1" y="47.5">SCL_5V_PROG_CLK</text>
<text x="79.5" y="47.5">Q1</text>
<text x="43.1" y="50">INT_5V</text>
<text x="79.2" y="50.5">SSM3K56MFV,L3F</text>
<text x="81.2" y="57.6">GND</text>
<text x="220.9" y="54.3">OX (NO2):</text>
<text x="220.9" y="57">R3 resistor target current: 26mA</text>
<text x="220.9" y="59.7">R3 resistor selection: (3.3V-1.7V)/.026A = 61.5 ohm</text>
<text x="76.1" y="62.7">5V</text>
<text x="165" y="60.2">SENSOR_3V3</text>
<text x="194" y="65.2">SSM3J56MFV,L3F</text>
<text x="199.1" y="60.2">HEATERS</text>
<text x="220.9" y="62.3">R3 resistor power = .026A*.026A*61.5ohm = 41mW</text>
<text x="220.9" y="65">RED (CO):</text>
<text x="193.7" y="68">Q5</text>
<text x="220.9" y="67.7">R8 resistor target current: 32mA</text>
<text x="220.9" y="70.3">R8 resistor selection: (3.3V-2.4V)/.032A = 28.1 ohm</text>
<text x="27.9" y="77.9">5V</text>
<text x="67.4" y="77.9">SENSOR_3V3</text>
<text x="165" y="77.9">HEATERS_EN</text>
<text x="220.9" y="73">R8 resistor power = .032A*.032A*28.1ohm = 29mW</text>
<text x="220.9" y="75.7">NH3:</text>
<text x="37" y="82.6">C3</text>
<text x="75.1" y="82.6">C2</text>
<text x="220.9" y="78.3">R15 resistor target current: 30mA</text>
<text x="220.9" y="81">R15 resistor selection: (3.3V-2.2V)/.03A = 36.7 ohm</text>
<text x="220.9" y="83.7">R15 resistor power = .03A*.03A*36.7ohm = 33mW</text>
<text x="37" y="87.7">1uF</text>
<text x="48.2" y="88.3">3V3 AP7333-33SRG</text>
<text x="75.1" y="87.7">1uF</text>
<text x="198.3" y="94.5">R15</text>
<text x="208.2" y="95.7">NH3_SENSE</text>
<text x="40.6" y="98.3">GND</text>
<text x="71.1" y="98.3">GND</text>
<text x="198.6" y="98.8">56k</text>
<text x="195.5" y="103.3">HEATERS</text>
<text x="195.9" y="106.4">36R5</text>
<text x="202.6" y="106.4">0805 RMCF0805FT3</text>
<text x="211" y="102.1">R14</text>
<text x="226.1" y="106.4">6R5</text>
<text x="22.8" y="113.5">5V</text>
<text x="68.5" y="110.9">LED_RED</text>
<text x="68.5" y="113.5">LED_GREEN</text>
<text x="162.5" y="110.9">SENSOR_3V3</text>
<text x="198.6" y="114">56k</text>
<text x="199" y="109.7">R9</text>
<text x="208.2" y="110.9">RED_SENSE</text>
<text x="68.5" y="116">LED_BLUE</text>
<text x="169.1" y="118.2">C16</text>
<text x="195.5" y="118.6">HEATERS</text>
<text x="211.7" y="117.3">R8</text>
<text x="169.1" y="123.3">1uF</text>
<text x="196.6" y="121.6">28R 0805 RMCF0805FT28R0</text>
<text x="198.3" y="124.9">R10</text>
<text x="24.8" y="131.3">5V</text>
<text x="165" y="131.3">GND</text>
<text x="198.6" y="129.2">56k</text>
<text x="208.2" y="126.2">OX_SENSE</text>
<text x="195.5" y="133.8">HEATERS</text>
<text x="196.6" y="136.9">62R 0805 RMCF0805FT62R0</text>
<text x="211.7" y="132.6">R2</text>
<text x="266.6" y="133.8">GND</text>
<text x="30.4" y="149">GND</text>
<text x="137.1" y="149">GND</text>
<text x="35.4" y="154.1">LED_BLUE</text>
<text x="139.6" y="154.1">SCL_5V_PROG_CLK</text>
<text x="33.1" y="156.7">LED_GREEN</text>
<text x="36.7" y="159.2">LED_RED</text>
<text x="39.7" y="161.7">INT_5V</text>
<text x="139.6" y="161.7">OX_SENSE</text>
<text x="17.7" y="166.8">HEATERS_EN</text>
<text x="139.6" y="166.8">RED_SENSE</text>
<text x="139.6" y="164.3">NH3_SENSE</text>
<text x="179" y="165.6">PROG_RST</text>
<text x="20.3" y="169.4">SDA_5V_PROG_DATA</text>
<text x="33" y="171.9">SENSOR_3V3</text>
<text x="139.6" y="171.9">PROG_RST</text>
<text x="45.7" y="184.6">GND</text>
</g>
<g font-size="2.5" fill="#008000">
<text x="27.9" y="136.2">Cap Shared</text>
<text x="27.9" y="138.9">with LDO</text>
</g>
<g font-size="2.1" fill="#808080">
<text x="37.9" y="47.1">3</text>
<text x="37.9" y="44.6">4</text>
<text x="37.9" y="42">5</text>
<text x="37.9" y="52.2">1</text>
<text x="37.9" y="49.6">2</text>
<text x="50.5" y="78.7">IN</text>
<text x="50.5" y="83.8">GND</text>
<text x="56.6" y="78.7">OUT</text>
<text x="231.9" y="103">F</text>
<text x="235.9" y="104.1">RS2_NH3</text>
<text x="252.1" y="104.1">RS1_NH3</text>
<text x="264.4" y="103">D</text>
<text x="31.4" y="113.1">4</text>
<text x="38.4" y="110.6">2</text>
<text x="38.4" y="113.1">1</text>
<text x="44.1" y="110.6">1</text>
<text x="51.1" y="110.6">8</text>
<text x="56.8" y="113.1">2</text>
<text x="63.8" y="113.1">7</text>
<text x="231.7" y="113.1">H</text>
<text x="231.8" y="108.1">E</text>
<text x="235.9" y="109.2">RH2_NH3</text>
<text x="252" y="109.2">RH1_NH3</text>
<text x="264.4" y="108.1">C</text>
<text x="38.4" y="115.7">3</text>
<text x="44.1" y="115.7">3</text>
<text x="51.1" y="115.7">6</text>
<text x="231.6" y="118.2">G</text>
<text x="235.9" y="119.3">RH_RED</text>
<text x="235.9" y="114.3">RS_RED</text>
<text x="251.3" y="116.8">GND_RED</text>
<text x="264.4" y="115.7">B</text>
<text x="69.5" y="120.8">4</text>
<text x="76.5" y="120.8">5</text>
<text x="231.8" y="123.3">A</text>
<text x="235.9" y="124.4">RS_OX</text>
<text x="264.4" y="125.8">J</text>
<text x="231.8" y="128.4">K</text>
<text x="235.9" y="129.5">RH_OX</text>
<text x="252.7" y="126.9">GND_OX</text>
<text x="52.3" y="148.7">5</text>
<text x="58.2" y="149.8">VDD</text>
<text x="92.6" y="146.5">Vin: 2.4V-5.5V, (ADC 2.7-5.5V)</text>
<text x="95.2" y="149.8">5_P0.0/PWM3/IC3/MOSI/T1</text>
<text x="126.7" y="148.7">12</text>
<text x="52.3" y="153.8">7</text>
<text x="58.2" y="154.9">2_P1.0/PWM2/IC2/SPCLK</text>
<text x="91.8" y="154.9">SCL_P0.2/ICPCK/RXD_1/[SCL]</text>
<text x="98.3" y="152.3">6_P0.1/PWM4/IC4/MISO</text>
<text x="126.7" y="151.2">13</text>
<text x="126.7" y="153.8">14</text>
<text x="51.3" y="161.4">11</text>
<text x="52.3" y="156.3">8</text>
<text x="52.3" y="158.8">9</text>
<text x="58.2" y="157.4">7_P1.1/PWM1/IC1/AIN7/CLO</text>
<text x="58.2" y="160">3_P1.2/PWM0/IC0</text>
<text x="90.1" y="160">9_P0.4/AIN5/STADC/[PWM3]/IC3</text>
<text x="97.8" y="157.4">8_P0.3/[PWM5]/IC5/AIN6</text>
<text x="126.7" y="156.3">15</text>
<text x="126.7" y="158.8">16</text>
<text x="126.7" y="161.4">20</text>
<text x="51.1" y="163.9">10</text>
<text x="52.3" y="166.5">6</text>
<text x="58.2" y="167.6">1_P1.5/PWM5/IC7/SS</text>
<text x="58.2" y="165">4_P1.4/SDA/FB/[PWM1]</text>
<text x="58.2" y="162.5">INT_P1.3/SCL/[STADC]</text>
<text x="93.6" y="162.5">12_P0.5/[PWM2]/IC6/T0/AIN4</text>
<text x="103.7" y="167.6">13_P0.7/AIN2/RXD</text>
<text x="104.1" y="165">11_P0.6/TXD/AIN3</text>
<text x="126.7" y="166.5">1</text>
<text x="126.7" y="163.9">19</text>
<text x="52.3" y="171.5">2</text>
<text x="52.3" y="169">4</text>
<text x="58.2" y="172.7">14_P1.7/INT1/AIN0</text>
<text x="58.2" y="170.1">SDA_P1.6/[SDA]/TXD_1/ICPDA</text>
<text x="105.2" y="172.7">P2.0_INPUT/RST</text>
<text x="126.7" y="171.5">18</text>
<text x="50.3" y="176.6">3*2</text>
<text x="58.2" y="177.7">GND</text>
<text x="96.2" y="177.7">10_P3.0/INT0/OSCIN/AIN1</text>
<text x="126.7" y="176.6">17</text>
</g>
<g font-size="1.8" fill="#800000">
<text x="186.6" y="62.7" transform="rotate(-90 186.6 62.7)">S</text>
<text x="195.5" y="62.2" transform="rotate(-90 195.5 62.2)">D</text>
<text x="189.2" y="67.8" transform="rotate(-90 189.2 67.8)">G</text>
</g>
<g font-size="1.4" fill="#808080">
<text x="46.2" y="109.9">RN1-1</text>
<text x="46.5" y="113">330R</text>
<text x="58.9" y="112.5">RN1-2</text>
<text x="46.2" y="115">RN1-3</text>
<text x="46.5" y="118.1">330R</text>
<text x="59.2" y="115.5">330R</text>
<text x="71.6" y="120.1">RN1-4</text>
<text x="71.9" y="123.1">330R</text>
</g>
<g font-size=".8" fill="#800000">
<text x="50.1" y="85.2">300mA Low Dropout Regulator</text>
<text x="36.3" y="111.2">R</text>
<text x="36.3" y="113.7">G</text>
<text x="36.3" y="116.3">B</text>
</g>
</svg>
